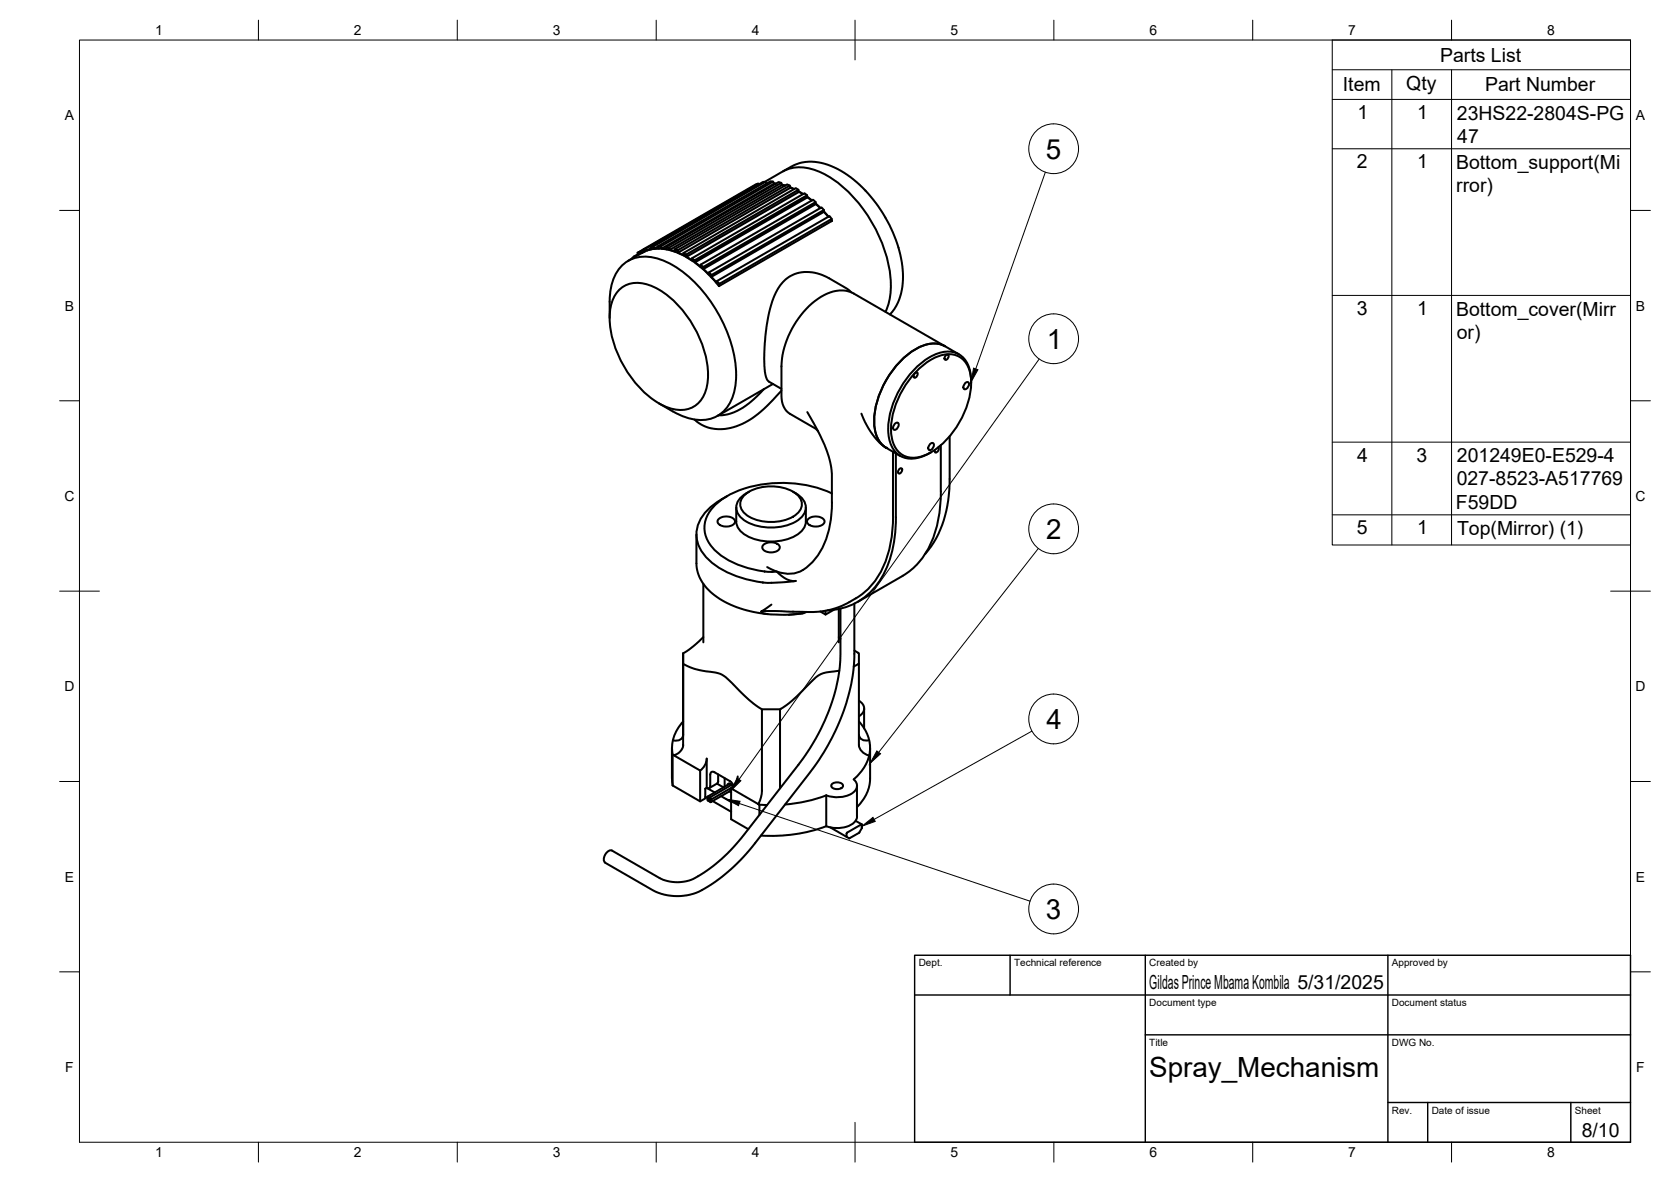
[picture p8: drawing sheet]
<svg xmlns="http://www.w3.org/2000/svg" width="420mm" height="297mm" viewBox="0 0 420 297" stroke-linecap="round" stroke-linejoin="round" font-family="sans-serif">
<!-- layer: Visible -->
<g fill="none" stroke="#000" stroke-width=".51">
<path d="M190.6 46.2l-.5 .1-28.3 16.3 .4 .5M190.8 46.3l-.2-.1-28.2 16.3-.6 .1M192.4 45.7h-.5l-28.3 16.4 .3 .5-1.2 .3M192.7 46.2l-.3-.5-28.3 16.3-.5 .1M194.4 45.6h-.6l-28.3 16.3 .2 .5-1.2 .1M194.6 46.1h.5M194.7 46.1l.4 .1M196.4 46l-.6-.3-28.3 16.4 .2 .6-1.3-.2M196.7 46.4l.7 .2M196.7 46.5l.7 .2M196.8 43.1l-4.5 2.6M196.9 43.1a10.5 10.5 0 0 1 9.7 .3 33 33 0 0 1 15 17.2 25.7 25.7 0 0 1 1.9 15.4l-.8 2.4"/>
<path d="M197 43l1-.6a10.9 10.9 0 0 1 11-.7 31.7 31.7 0 0 1 15.5 16.7 24 24 0 0 1 1.8 16.1l-.9 2.3-1.6 2.2M198.6 46.6l-.7-.3-28.3 16.4 .2 .5-1.4-.4M198.7 47.1l1 .4M198.8 47.2l.8 .4M200.7 47.7l-.6-.4-28.3 16.3 .1 .6-1.4-.7M200.9 48.1l1.1 .7M200.9 48.2l1 .6M202.9 49.1l-.6-.5-28.3 16.3v.5l-1.4-.9M203 49.5l1.2 .9M203 49.6l1.1 .8M205.1 50.8l-.7-.6-28.2 16.3-.1 .5-1.4-1.1M205.1 51.2l1.2 1.1"/>
<path d="M205.1 51.3l1.1 1M207.2 52.8l-.6-.7-28.3 16.3-.1 .5-1.4-1.3M207.2 53.1l1.1 1.3M207.2 53.2l1.1 1.3M209 55.6l.1-.6-28.3 16.4-.5-.8M209.1 55.3l.1 .2-28.4 16.4M209.1 55l-.5-.7-28.3 16.3-.1 .4-1.3-1.4M153.3 79.9a23.6 23.6 0 0 1 1.1-10.2 8.3 8.3 0 0 1 10.3-4.9 25.9 25.9 0 0 1 13.7 10.5 32.9 32.9 0 0 1 6.6 20.6 9.8 9.8 0 0 1-6.2 9.3 12.1 12.1 0 0 1-9.6-1.8M155.7 72.9a7.4 7.4 0 0 1 8.6-.8 26.4 26.4 0 0 1 12.8 16 16 16 0 0 1-.2 11.4 6.6 6.6 0 0 1-8.6 3 23.3 23.3 0 0 1-12.2-11.9 20.5 20.5 0 0 1-2.2-14.8l.5-1.1zM157.9 65.5a12.4 12.4 0 0 1 8.2-3 20.9 20.9 0 0 1 13.4 7.9l1.3 1.5M159.4 64.5l-.3 .4M160.3 63.5l.4 .5"/>
<path d="M160.5 63.8l-1.1 .7 .2 .1M160.8 63.3l-.5 .2 1.6-.8-1.1 .6 .3 .4M161.5 63.5l.7-.4-.7 .4M163.7 62.3l-1 .6-.3-.4M165.5 61.9l.6 .1 28.3-16.4 .3 .6-28.3 16.3-.3-.5M165.5 61.9l-1 .6-.4-.5M167.5 62.1l.6 .2 28.3-16.3 .3 .5-28.3 16.3-.3-.5M169.6 62.7l.7 .3 28.3-16.4 .2 .6-28.3 16.3-.2-.5M171.8 63.6l.7 .4 28.2-16.3 .2 .5-28.3 16.3-.1-.5M174 64.9l.6 .5 28.3-16.3 .1 .5-28.2 16.3-.2-.5M176.2 66.5l.6 .6 28.3-16.3v.5l-28.3 16.3v-.5M178.3 68.4l.6 .7 28.3-16.3v.4l-28.3 16.4v-.5"/>
<path d="M180.8 71.4v.5M214.1 73.5l-1.4-1.1-4.3-2.5a9.2 9.2 0 0 0-11.5 .9l-.6 .8a25.9 25.9 0 0 0-3.8 12.3l-.3 4.4a15.8 15.8 0 0 0 .8 7.2l.4 .4 3.1 1.8M192.1 97.8a18.4 18.4 0 0 1-9.8 6.5l-1.6 .1M194.4 96.5l-14 8M196.5 98.2l-1.1 1.2a23.5 23.5 0 0 1-11.8 8.2 9.5 9.5 0 0 1-9-2.2M230 93.8l.5-.2a.76 .76 0 0 1 .1 .9 .76 .76 0 0 1-.8 .3l-.1-.5zM230.9 92.8a10.6 10.6 0 0 1 9-3.7 5.8 5.8 0 0 1 4.2 5.7 21.5 21.5 0 0 1-11.3 19.5 5.6 5.6 0 0 1-8.1-2.6 15.4 15.4 0 0 1 1.3-11.9l2.2-3.7zM237.6 87a8.1 8.1 0 0 0-8.5 1.5 22.7 22.7 0 0 0-9.2 18.6 6.8 6.8 0 0 0 2.9 5.4M237.6 87l-23.2-13.4a7.9 7.9 0 0 0-8 1 22.5 22.5 0 0 0-9.9 17.5v7.4a5 5 0 0 0 2.2 4.5l6.1 3.6 .9 .8M237.6 87l3.5 2.1M237.8 89.3l.5-.2a.76 .76 0 0 1 .1 .9 .76 .76 0 0 1-.9 .3v-.5zM242.7 96.3l.7-.3a1.16 1.16 0 0 1-1 1.8 1 1 0 0 1 .3-1.5z"/>
<path d="M244.2 95.8v.4M244.2 95.8a7.2 7.2 0 0 0-3.5-7 7.6 7.6 0 0 0-7 1 23 23 0 0 0-10.4 18 7.2 7.2 0 0 0 3.5 7 7.6 7.6 0 0 0 7-1M165.7 101.4l3.5 2M203 103.6l.8 1.4a34.6 34.6 0 0 1 5.3 13.1l.1 1.5a59.4 59.4 0 0 1-.4 11.5 17.2 17.2 0 0 1-6.9 12.1M216.6 104a17.7 17.7 0 0 0 6.2 8.6M222.8 112.6l3.6 2M224.5 113.5v16.2M225 106.5l.8-.2a1.16 1.16 0 0 1-1 1.7 1 1 0 0 1 .2-1.5zM225.3 113.9v16.2M226.1 117.9l.5-.2a.76 .76 0 0 1 .1 .9 .76 .76 0 0 1-.8 .3l-.1-.5zM233.8 111.6l.8-.2a1.16 1.16 0 0 1-1 1.7 1 1 0 0 1 .2-1.5zM234.1 113.7l-.4 .2"/>
<path d="M235.9 112.4a.82 .82 0 0 1 0 .9 .82 .82 0 0 1-.8 .3l-.1-.5M236.6 111.9v11.6a26.9 26.9 0 0 1-5.5 17.8 16 16 0 0 1-4.1 3.4l-11.3 6.5M238.8 109.6v10.8a28 28 0 0 1-6.1 18.8M175.1 134.3v7.3a11.4 11.4 0 0 0 6.6 9.3 28.7 28.7 0 0 0 11.3 3.4M180.6 130.6a2.9 2.9 0 0 1 4.2 .2 1.18 1.18 0 0 1-1.3 1.4l-.7 .1a1.9 1.9 0 0 1-2.4-1.4zM181.4 125.5a11.4 11.4 0 0 0-6.3 8.1 10.1 10.1 0 0 0 5.6 9 27.7 27.7 0 0 0 11.1 3.8M182.8 124.7l-1.4 .8M185.1 127.5v3.5a5 5 0 0 0 4 4.3 13.2 13.2 0 0 0 12.1-1.5 3.7 3.7 0 0 0 1.4-2.8v-3.5M186.9 124.7a10.9 10.9 0 0 1 10.6-1.9 5.1 5.1 0 0 1 4.1 3.9 4.3 4.3 0 0 1-3.1 3.6 11.9 11.9 0 0 1-10.9-1 3 3 0 0 1-.7-4.6zM188.4 123.6a4.6 4.6 0 0 0-3.2 4.7 6.2 6.2 0 0 0 4.5 3.7 13.3 13.3 0 0 0 11.3-1.5 3.5 3.5 0 0 0 0-5.9l-1.7-1M192 136.8a2.84 2.84 0 0 1 4.1 .6 1.66 1.66 0 0 1-2 1.4h-.2a1.82 1.82 0 0 1-2.2-1.4zM203.1 130.6a2.93 2.93 0 0 1 4.2 .2 1.22 1.22 0 0 1-1.3 1.4l-.7 .1a1.9 1.9 0 0 1-2.4-1.4z"/>
<path d="M209.2 124a30.8 30.8 0 0 0-26.4 .7 10.1 10.1 0 0 0-5.7 7.4 8.6 8.6 0 0 0 4.1 7.4 23.9 23.9 0 0 0 11 4.1M224.6 129.6a27 27 0 0 1-5.2 17.2 21.4 21.4 0 0 1-18.5 6.9l-6.1-.1-3.4 .1 2.6-1.8M225.3 130a26.6 26.6 0 0 1-5.7 18.1 16 16 0 0 1-11.6 5.3M176.8 146.7v14.7M191.4 153.7a2.54 2.54 0 0 0 2.3 .7 33 33 0 0 0 8.6-.4l.5-.2M192.2 143.6h3.1a5.8 5.8 0 0 0 4.8 2.4l-5.8 .5-2.6-.1M192.9 142.5a9.5 9.5 0 0 0 8.3 1.1l.7-.4M201.8 154.1l-3.5 .4M207.6 153.5v.9l-1.3-.7M209.6 153.3l-2 1.1M210.9 153v8.4M211.3 153v11.3a48.4 48.4 0 0 1-10.6 27.9l-13.6 17.6a37.1 37.1 0 0 1-13.8 11.5 10.1 10.1 0 0 1-7.4-.6l-12-6.9"/>
<path d="M214.8 151.7v12.6a51.5 51.5 0 0 1-11.3 30l-13.7 17.6a42.7 42.7 0 0 1-14.7 12.5 13.6 13.6 0 0 1-11-.7l-12-6.9M171.8 166.8a19.2 19.2 0 0 0 8.1 2.2 7 7 0 0 1 4.2 2.7l4.1 4.1 3.4 2.5M176.8 160.1a25 25 0 0 1-5 4.1M196.1 178.3h-4.5v20.6l-.8 3.2-7-4v7.8l4.4 2.5M210.9 160.1l.4 .4M211 168.6l-.9 .1a7.6 7.6 0 0 0-6.4 2.9l-4.5 4.4-3.1 2.3v19.8M214.8 163.5l1.2 .7v23a3.1 3.1 0 0 0 2.5 2.7M216 166.8l-1.3 .7M216 176.1a2.11 2.11 0 0 1 1.3 2 2.11 2.11 0 0 1-1.3 1.9M217.3 178.1v4.9M169 187.9v7.8l.1 1.7M169.3 189.7l-.2-.1v7.8l6.9 4 1.3-.8v-2.4l.4-.2"/>
<path d="M169.3 186a1.78 1.78 0 0 0 2.5-1.4v-20.4v23M171.8 187.2a2.79 2.79 0 0 1-2.5 2.5l6.7 3.9M171.8 187.2h.1M171.8 181.3a9.4 9.4 0 0 0-2.7 8.3M176 193.6v7.8M176.1 193.6l1.1-1.3 .5-1.7v7.4M177.7 198l2 1.1M180.3 196.9l1.6 1M180.6 194.6l-.1 2.2-2.2 1.3M182.2 195.5v2.2M182.9 197.3l.1-.3a.93 .93 0 0 1 1.3 .8l-5.6 3.2M183.4 198.9l.4 .2"/>
<path d="M183.5 196.9l-5.6 3.3M183.7 198.7h.1M183.8 198.6l-5.1 3M183.9 197.3l-5.5 3.2M184.5 197.5l-.4-.7-.6-.5-3.9-2.2-.6-.2-.2 .2-.2 .6-.1 3.1-.4 .3-.4-.1M185.5 195.1l-.5 1.7-1.2 1.3M191.6 198.7h.1M207.8 199.9v7.8M207.8 199.9a37.4 37.4 0 0 1-10.4 2.3M209.2 197.1a1.95 1.95 0 0 1 2.8 .2 1.29 1.29 0 0 1-1.7 1 .9 .9 0 0 1-1-.2 .9 .9 0 0 1-.1-1zM215.5 197.5v7.7M216 181.3a9.3 9.3 0 0 1-.3 13.5l-1 1.1a2.07 2.07 0 0 1 .8 2 2.07 2.07 0 0 1-1.5 1.6 7.9 7.9 0 0 1-6.2 .4"/>
<path d="M216 184.7a1.8 1.8 0 0 0 2.5 1.3M218.8 187.9v7.8a10.1 10.1 0 0 1-3.3 7.1M153.9 213.7a2.02 2.02 0 0 0-1.7 3.1M177.3 200.2l.7 .4M178.1 200.7l-.2 .1M178.3 200.7h-.1M178.3 201.3h-.1M178.5 201h-.1M179.2 201.3l4.6 2.7M181.3 200.1l2.5 1.4M190.8 202.1l.1 .1M190.9 202.2v2.6"/>
<path d="M190.9 202.2l2 .1M207.8 207.6a39.6 39.6 0 0 1-16.5 2.4M208.8 207.9l4.7 2.8M213 209.2l-.1 1.1M215.1 206.3l1.6 .9M215.5 205.2a3.5 3.5 0 0 1-3.3 2.7l-2.3 .2-2.1-.5M216 209.3l-2.5 1.4M216.1 209.2l.6-1.1v-.9l-3.7 2M216.1 209.2l-.1 .1"/>
<circle cx="178.1" cy="200.4" r=".23"/>
<circle cx="178.1" cy="201" r=".23"/>
<circle cx="178.6" cy="201.3" r=".23"/>
<circle cx="178.6" cy="200.7" r=".23"/>
</g>
<circle cx="222.8" cy="112.6" r=".25" fill="#000"/>
<!-- layer: BORDER -->
<g fill="none" stroke="#000" stroke-width=".25">
<path d="M20 10.1h390v276.9h-390zM65 5.1v5M115 5.1v5M165 5.1v5M215 5.1v10M265 5.1v5M315 5.1v5M365 5.1v5M15 52.9h5M410 52.9h5M15 100.7h5M410 100.7h5"/>
<path d="M15 148.6h10M405 148.6h10M15 196.4h5M410 196.4h5M15 244.2h5M410 244.2h5M65 287v5M115 287v5M165 287v5M215 282.1v9.9M265 287v5M315 287v5"/>
<path d="M365 287v5"/>
</g>
<!-- layer: TITLEBLOCK -->
<path d="M230 240.1h180v46.9h-180zM230 250h180M254 240.1v9.9M288 240.1v46.9M349 240.1v46.9M288 260.1h122M349 277.1h61M359 277.1v9.9M395 277.1v9.9" fill="none" stroke="#000" stroke-width=".36"/>
<!-- layer: Parts Lists -->
<path d="M335 10.1h75v126.9h-75zM335 17.5h75M350 17.5v119.5M365 17.5v119.5M335 25h75M335 37.4h75M335 74.2h75M335 111.1h75M335 129.4h75" fill="none" stroke="#000" stroke-width=".25"/>
<!-- layer: Balloons -->
<g fill="none" stroke="#000" stroke-width=".25">
<circle cx="264.9" cy="37.4" r="6.3"/>
<circle cx="264.9" cy="85.1" r="6.3"/>
<circle cx="264.9" cy="132.9" r="6.3"/>
<circle cx="264.9" cy="180.7" r="6.3"/>
<circle cx="264.9" cy="228.4" r="6.3"/>
</g>
<!-- layer: 0 -->
<path d="M244.8 92.5l1.1 .4-1.7 3.1zM185.3 195.5l1 .7-2.5 2.5zM220.5 188.7l.9 .7-2.6 2.4zM182.6 200.8l3.5 .6-.4 1.1zM216.7 207.6l2.8-2.2 .6 1z" fill="#000" stroke="#000" stroke-width=".25"/>
<path d="M262.8 43.3l-17.5 49.4M261.3 90.2l-75.5 105.7M261.1 137.8l-40.2 51.3M259.5 183.7l-39.7 22.2M185.9 201.9l73.1 24.6" fill="none" stroke="#000" stroke-width=".25"/>
<g font-size="7">
<text x="263" y="39.8">5</text>
<text x="263.2" y="87.7">1</text>
<text x="263.1" y="135.4">2</text>
<text x="263.1" y="183.2">4</text>
<text x="263" y="230.9">3</text>
<text x="289" y="270.6">Spray_Mechanism</text>
</g>
<g font-size="4.9">
<text x="362.1" y="15.5">Parts List</text>
<text x="337.7" y="23">Item</text>
<text x="353.6" y="22.5">Qty</text>
<text x="373.4" y="23">Part Number</text>
<text x="341.3" y="29.9">1</text>
<text x="356.3" y="29.9">1</text>
<text x="366.3" y="30">23HS22-2804S-PG</text>
<text x="366.4" y="35.9">47</text>
<text x="341.2" y="42.3">2</text>
<text x="356.3" y="42.3">1</text>
<text x="366.1" y="42.4">Bottom_support(Mi</text>
<text x="366.2" y="48.3">rror)</text>
<text x="341.1" y="79.1">3</text>
<text x="356.3" y="79.1">1</text>
<text x="366.1" y="79.3">Bottom_cover(Mirr</text>
<text x="366.3" y="85.2">or)</text>
<text x="341.2" y="116">4</text>
<text x="356.1" y="116">3</text>
<text x="366.3" y="116.1">201249E0-E529-4</text>
<text x="366.3" y="122">027-8523-A517769</text>
<text x="366.1" y="127.8">F59DD</text>
<text x="341.1" y="134.3">5</text>
<text x="356.3" y="134.3">1</text>
<text x="366.4" y="134.4">Top(Mirror) (1)</text>
<text x="289" y="248.5">Gildas Prince Mbama Kombila 5/31/2025</text>
<text x="397.7" y="285.7">8/10</text>
</g>
<g font-size="3.5">
<text x="39" y="8.8">1</text>
<text x="89" y="8.8">2</text>
<text x="139" y="8.8">3</text>
<text x="189" y="8.8">4</text>
<text x="239" y="8.8">5</text>
<text x="289" y="8.8">6</text>
<text x="339" y="8.8">7</text>
<text x="389" y="8.8">8</text>
<text x="16.3" y="30.2">A</text>
<text x="411.3" y="30.2">A</text>
<text x="16.3" y="78">B</text>
<text x="411.3" y="78">B</text>
<text x="16.2" y="125.9">C</text>
<text x="411.2" y="125.9">C</text>
<text x="16.2" y="173.7">D</text>
<text x="411.2" y="173.7">D</text>
<text x="16.3" y="221.6">E</text>
<text x="411.3" y="221.6">E</text>
<text x="16.4" y="269.4">F</text>
<text x="411.4" y="269.4">F</text>
<text x="39" y="290.8">1</text>
<text x="89" y="290.8">2</text>
<text x="139" y="290.8">3</text>
<text x="189" y="290.8">4</text>
<text x="239" y="290.8">5</text>
<text x="289" y="290.8">6</text>
<text x="339" y="290.8">7</text>
<text x="389" y="290.8">8</text>
</g>
<g font-size="2.5">
<text x="231" y="242.9">Dept.</text>
<text x="255" y="242.9">Technical reference</text>
<text x="289" y="242.9">Created by</text>
<text x="350" y="242.9">Approved by</text>
<text x="289" y="252.8">Document type</text>
<text x="350" y="252.8">Document status</text>
<text x="289" y="262.9">Title</text>
<text x="350" y="262.9">DWG No.</text>
<text x="350" y="279.9">Rev.</text>
<text x="360" y="279.9">Date of issue</text>
<text x="396" y="279.9">Sheet</text>
</g>
</svg>
